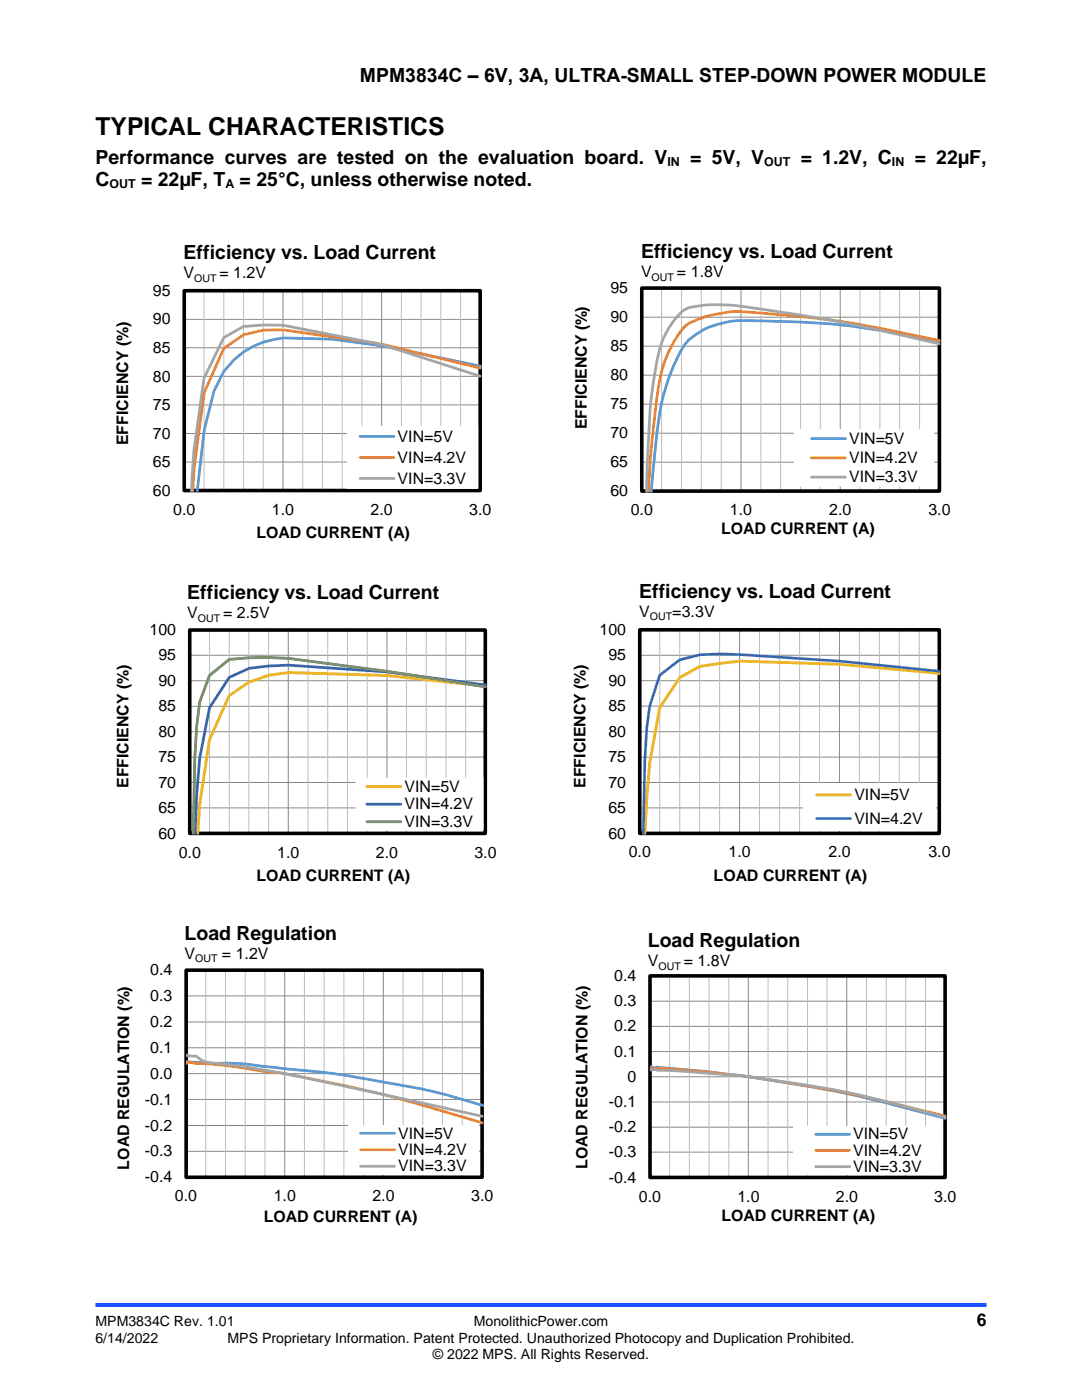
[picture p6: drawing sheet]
<svg xmlns="http://www.w3.org/2000/svg" width="216mm" height="279mm" viewBox="0 0 216 279" stroke-linecap="round" stroke-linejoin="round" font-family="sans-serif">
<path d="M19 260.4h177.8" fill="none" stroke="#1c4eff" stroke-width=".79" stroke-linecap="butt"/>
<path d="M36.8 58h59v39.9h-59zM56.5 58v39.9M76.2 58v39.9M36.8 63.7h59M36.8 69.4h59M36.8 75.1h59M36.8 80.8h59M36.8 86.5h59M36.8 92.2h59" fill="none" stroke="#898989" stroke-width=".2"/>
<path d="M40.7 58v39.9M44.7 58v39.9M48.6 58v39.9M52.5 58v39.9M60.4 58v39.9M64.3 58v39.9M68.3 58v39.9M72.2 58v39.9M80.1 58v39.9M84 58v39.9M88 58v39.9M91.9 58v39.9" fill="none" stroke="#bcbcbc" stroke-width=".2"/>
<path d="M36.8 58h59v39.9h-59z" fill="none" stroke="#000" stroke-width=".72" stroke-linecap="butt"/>
<path d="M36.8 97.9h59" fill="none" stroke="#000" stroke-width=".2"/>
<path d="M96.1 73.1l-19.8-4.1-9.9-1.3-9.9-.3a16.1 16.1 0 0 0-11.9 6.8l-1.9 3.9-2 7.8-1.4 12.3" fill="none" stroke="#5b9bd5" stroke-width=".55"/>
<path d="M95.9 73.5l-19.9-4.9-19.5-2.8-3.9 .1-4 .9-4 2.8-3.9 8.8-1.9 14.8-.4 5" fill="none" stroke="#ed7d31" stroke-width=".55"/>
<path d="M95.8 75.1l-19.7-6.4-19.7-3.8h-3.9l-3.9 .3-4 2.2-3.9 8.1-2 14.2-.5 8.5" fill="none" stroke="#a5a5a5" stroke-width=".55"/>
<path d="M69.2 85h26.2v12.6h-26.2z" fill-rule="evenodd" fill="#fff"/>
<path d="M187.5 68.1a242.8 242.8 0 0 0-22.8-3.5l-12.3-.6a29 29 0 0 0-7.8 .4 13.3 13.3 0 0 0-8.1 4.6 40.7 40.7 0 0 0-5.4 17.6l-1.2 11.7M71.9 87.1h6.7" fill="none" stroke="#5b9bd5" stroke-width=".55"/>
<path d="M187.4 67.9a218.7 218.7 0 0 0-33.6-5.3l-1.4-.1a28.1 28.1 0 0 0-7.8-.1l-.7 .1a18.3 18.3 0 0 0-6.8 2.3 21.4 21.4 0 0 0-5.5 11.5 182.3 182.3 0 0 0-2.2 22M71.9 91.3h6.7" fill="none" stroke="#ed7d31" stroke-width=".55"/>
<path d="M187.4 68.6l-.8-.2a305.2 305.2 0 0 0-41.8-7.6h-.9a20.9 20.9 0 0 0-6.8 .7 13.3 13.3 0 0 0-5.1 6.9 85.2 85.2 0 0 0-2.7 20.7l-.3 9.2M71.9 95.5h6.7" fill="none" stroke="#a5a5a5" stroke-width=".55"/>
<path d="M128.1 57.5h59.3v40.5h-59.3M147.8 57.5v40.5M167.7 57.5v40.5M128.1 63.3h59.3M128.1 69.1h59.3M128.1 74.9h59.3M128.1 80.7h59.3M128.1 86.5h59.3M128.1 92.2h59.3" fill="none" stroke="#898989" stroke-width=".2"/>
<path d="M132 57.5v40.5M136 57.5v40.5M139.9 57.5v40.5M143.9 57.5v40.5M151.8 57.5v40.5M155.8 57.5v40.5M159.7 57.5v40.5M163.7 57.5v40.5M171.6 57.5v40.5M175.6 57.5v40.5M179.5 57.5v40.5M183.5 57.5v40.5" fill="none" stroke="#bcbcbc" stroke-width=".2"/>
<path d="M128.1 57.5h59.3v40.5h-59.3z" fill="none" stroke="#000" stroke-width=".72" stroke-linecap="butt"/>
<path d="M128.1 57.5v40.5h59.3" fill="none" stroke="#000" stroke-width=".2"/>
<path d="M158.4 85.6h28v11.5h-28z" fill-rule="evenodd" fill="#fff"/>
<path d="M161.9 87.5h6.8" fill="none" stroke="#5b9bd5" stroke-width=".55"/>
<path d="M161.9 91.4h6.8" fill="none" stroke="#ed7d31" stroke-width=".55"/>
<path d="M161.9 95.2h6.8" fill="none" stroke="#a5a5a5" stroke-width=".55"/>
<path d="M37.9 125.7h59v40.6h-59zM37.9 130.8h59M37.9 135.8h59M57.5 125.7v40.6M77.2 125.7v40.6M37.9 141h59M37.9 146h59M37.9 151.1h59M37.9 156.2h59M37.9 161.2h59" fill="none" stroke="#898989" stroke-width=".2"/>
<path d="M41.8 125.7v40.6M45.8 125.7v40.6M49.7 125.7v40.6M53.6 125.7v40.6M61.5 125.7v40.6M65.4 125.7v40.6M69.3 125.7v40.6M73.3 125.7v40.6M81.1 125.7v40.6M85 125.7v40.6M89 125.7v40.6M92.9 125.7v40.6" fill="none" stroke="#bcbcbc" stroke-width=".2"/>
<path d="M37.9 125.7h58.9v40.6h-58.9z" fill="none" stroke="#000" stroke-width=".72" stroke-linecap="butt"/>
<path d="M37.9 166.3h59" fill="none" stroke="#000" stroke-width=".2"/>
<path d="M96.9 136.9l-19.7-2.1-19.7-.6-3.9 .6-3.9 1.3-4 2.7-3.9 8.9-2 12.8-.4 6.1" fill="none" stroke="#e2aa00" stroke-width=".55"/>
<path d="M96.9 136.7l-19.7-2.6-19.7-1.4-3.9 .2-3.9 .5-4 1.8-3.9 6.1-2 10-.5 7.2-.4 8.1" fill="none" stroke="#3b64ad" stroke-width=".55"/>
<path d="M96.9 137.1l-19.7-3.1-19.7-2.6-3.9-.2-3.9 .1-4 .3-3.9 3.2-2 5.3-.5 4.7-.4 6.3-.3 15.5" fill="none" stroke="#62993e" stroke-width=".55"/>
<path d="M70.9 155.2h25.6v10.5h-25.6z" fill-rule="evenodd" fill="#fff"/>
<path d="M73.2 157h6.8" fill="none" stroke="#e2aa00" stroke-width=".55"/>
<path d="M73.2 160.5h6.8" fill="none" stroke="#3b64ad" stroke-width=".55"/>
<path d="M73.2 164h6.8" fill="none" stroke="#62993e" stroke-width=".55"/>
<path d="M127.7 125.7h59.7v40.6h-59.7zM127.7 130.8h59.7M127.7 135.8h59.7M147.6 125.7v40.6M167.5 125.7v40.6M127.7 140.9h59.7M127.7 146h59.7M127.7 151.1h59.7M127.7 156.2h59.7M127.7 161.2h59.7" fill="none" stroke="#898989" stroke-width=".2"/>
<path d="M131.7 125.7v40.6M135.6 125.7v40.6M139.6 125.7v40.6M143.6 125.7v40.6M151.5 125.7v40.6M155.6 125.7v40.6M159.5 125.7v40.6M163.5 125.7v40.6M171.5 125.7v40.6M175.5 125.7v40.6M179.4 125.7v40.6M183.4 125.7v40.6" fill="none" stroke="#bcbcbc" stroke-width=".2"/>
<path d="M127.7 125.7h59.7v40.6h-59.7z" fill="none" stroke="#000" stroke-width=".72" stroke-linecap="butt"/>
<path d="M127.7 166.3h59.7" fill="none" stroke="#000" stroke-width=".2"/>
<path d="M187.5 134.4l-20-1.8-19.9-.7-8 1.1-4 2.2-4 6.1-2 11-.6 7.1-.3 7.2" fill="none" stroke="#ffc000" stroke-width=".55"/>
<path d="M187.5 134l-20-2.1-19.9-1.3-4-.1-4 .2-4 1-4 3.1-2 6.1-.6 4.4-.3 6.5-.3 14.8" fill="none" stroke="#4472c4" stroke-width=".55"/>
<path d="M160.2 156.3h26.5v9.4h-26.5z" fill-rule="evenodd" fill="#fff"/>
<path d="M163 158.6h6.7" fill="none" stroke="#ffc000" stroke-width=".55"/>
<path d="M163 163.4h6.7" fill="none" stroke="#4472c4" stroke-width=".55"/>
<path d="M37.1 193.6h59.1v41.3M37.1 198.8h59.1M56.8 193.6v41.3M76.5 193.6v41.3M37.1 204h59.1M37.1 209.1h59.1M37.1 214.3h59.1M37.1 219.4h59.1M37.1 224.6h59.1M37.1 229.8h59.1" fill="none" stroke="#898989" stroke-width=".2"/>
<path d="M41.1 193.6v41.3M45 193.6v41.3M48.9 193.6v41.3M52.9 193.6v41.3M60.7 193.6v41.3M64.7 193.6v41.3M68.6 193.6v41.3M72.6 193.6v41.3M80.4 193.6v41.3M84.4 193.6v41.3M88.3 193.6v41.3M92.2 193.6v41.3" fill="none" stroke="#bcbcbc" stroke-width=".2"/>
<path d="M37.1 193.6h59.1v41.3h-59.1z" fill="none" stroke="#000" stroke-width=".72" stroke-linecap="butt"/>
<path d="M37.1 193.6v41.3h59.1" fill="none" stroke="#000" stroke-width=".2"/>
<path d="M37.1 211.9l6 .3 5.1 .1 8.1 .9a223.8 223.8 0 0 1 33.5 5.5l6.7 2" fill="none" stroke="#5b9bd5" stroke-width=".55"/>
<path d="M37.1 212.3l.2-.3h.3l1.5 .3a83.3 83.3 0 0 1 14.2 1.6 80.1 80.1 0 0 1 12.3 2.1 299.8 299.8 0 0 1 30.6 8.1" fill="none" stroke="#ed7d31" stroke-width=".55"/>
<path d="M37.1 210.5l.8 .2a2.49 2.49 0 0 1 2.2 .8 8.2 8.2 0 0 0 4.2 .8l4.6 .6 7.9 1.4 39.4 8.5" fill="none" stroke="#a5a5a5" stroke-width=".55"/>
<path d="M69.4 224.5h26.1v9.9h-26.1z" fill-rule="evenodd" fill="#fff"/>
<path d="M129.7 212.8a1.57 1.57 0 0 0 1.5 .2l12.3 1.2a285.7 285.7 0 0 1 33.3 5.9l11.8 3.1M71.9 226.2h6.8" fill="none" stroke="#5b9bd5" stroke-width=".55"/>
<path d="M129.7 213.3h1.4a113.3 113.3 0 0 1 13.7 1.1l4.5 .5a304.9 304.9 0 0 1 39.3 7.8M71.9 229.5h6.8" fill="none" stroke="#ed7d31" stroke-width=".55"/>
<path d="M129.7 213.5l11.8 .7a125.4 125.4 0 0 1 16.7 1.9 224.2 224.2 0 0 1 30.4 6.8M71.9 232.8h6.8" fill="none" stroke="#a5a5a5" stroke-width=".55"/>
<path d="M129.7 194.8h58.9v40.2M129.7 199.8h58.9M149.3 194.8v40.2M169 194.8v40.2M129.7 204.8h58.9M129.7 209.9h58.9M129.7 214.9h58.9M129.7 219.9h58.9M129.7 225h58.9M129.7 229.9h58.9" fill="none" stroke="#898989" stroke-width=".2"/>
<path d="M133.6 194.8v40.2M137.6 194.8v40.2M141.5 194.8v40.2M145.4 194.8v40.2M153.3 194.8v40.2M157.2 194.8v40.2M161.1 194.8v40.2M165 194.8v40.2M172.9 194.8v40.2M176.8 194.8v40.2M180.7 194.8v40.2M184.7 194.8v40.2" fill="none" stroke="#bcbcbc" stroke-width=".2"/>
<path d="M129.7 194.8h58.9v40.2h-58.9z" fill="none" stroke="#000" stroke-width=".72" stroke-linecap="butt"/>
<path d="M129.7 194.8v40.2h58.9" fill="none" stroke="#000" stroke-width=".2"/>
<path d="M158.3 224.7h29.8v9.7h-29.8z" fill-rule="evenodd" fill="#fff"/>
<path d="M162.8 226.4h6.7" fill="none" stroke="#5b9bd5" stroke-width=".55"/>
<path d="M162.8 229.6h6.7" fill="none" stroke="#ed7d31" stroke-width=".55"/>
<path d="M162.8 232.8h6.7" fill="none" stroke="#a5a5a5" stroke-width=".55"/>
<text font-size="4.9" x="19" y="27">TYPICAL CHARACTERISTICS</text>
<g font-size="3.9">
<text x="71.8" y="16.3">MPM3834C – 6V, 3A, ULTRA-SMALL STEP-DOWN POWER MODULE</text>
<text x="19" y="32.7">Performance curves are tested on the evaluation board. V</text>
<text x="137.7" y="32.7">= 5V, V</text>
<text x="159.8" y="32.7">= 1.2V, C</text>
<text x="182.5" y="32.7">= 22µF,</text>
<text x="19" y="37.2">C</text>
<text x="28.2" y="37.2">= 22µF, T</text>
<text x="47.8" y="37.2">= 25°C, unless otherwise noted.</text>
<text x="36.6" y="51.7">Efficiency vs. Load Current</text>
<text x="127.9" y="51.5">Efficiency vs. Load Current</text>
<text x="37.4" y="119.6">Efficiency vs. Load Current</text>
<text x="127.6" y="119.3">Efficiency vs. Load Current</text>
<text x="36.8" y="187.5">Load Regulation</text>
<text x="129.3" y="189">Load Regulation</text>
</g>
<text font-size="3.5" x="194.9" y="264.6">6</text>
<g font-size="3.2">
<text x="30.5" y="59">95</text>
<text x="36.6" y="55.5">V</text>
<text x="43.8" y="55.5">= 1.2V</text>
<text x="121.8" y="58.5">95</text>
<text x="127.9" y="55.3">V</text>
<text x="135.1" y="55.3">= 1.8V</text>
<text x="30.5" y="64.7">90</text>
<text x="121.8" y="64.3">90</text>
<text x="30.5" y="70.4">85</text>
<text x="121.8" y="70.1">85</text>
<text x="30.5" y="76.1">80</text>
<text x="121.8" y="75.9">80</text>
<text x="30.5" y="81.8">75</text>
<text x="121.8" y="81.7">75</text>
<text x="25.6" y="88.8" transform="rotate(-90 25.6 88.8)">EFFICIENCY (%)</text>
<text x="30.5" y="87.5">70</text>
<text x="79.3" y="88.1">VIN=5V</text>
<text x="117.1" y="85.7" transform="rotate(-90 117.1 85.7)">EFFICIENCY (%)</text>
<text x="121.8" y="87.5">70</text>
<text x="169.4" y="88.6">VIN=5V</text>
<text x="30.5" y="93.2">65</text>
<text x="79.3" y="92.3">VIN=4.2V</text>
<text x="121.8" y="93.3">65</text>
<text x="169.4" y="92.4">VIN=4.2V</text>
<text x="30.5" y="98.9">60</text>
<text x="79.3" y="96.5">VIN=3.3V</text>
<text x="121.8" y="99.1">60</text>
<text x="169.4" y="96.2">VIN=3.3V</text>
<text x="34.6" y="102.7">0.0</text>
<text x="51.2" y="107.4">LOAD CURRENT (A)</text>
<text x="54.3" y="102.7">1.0</text>
<text x="74" y="102.7">2.0</text>
<text x="93.6" y="102.7">3.0</text>
<text x="125.9" y="102.8">0.0</text>
<text x="143.9" y="106.7">LOAD CURRENT (A)</text>
<text x="145.7" y="102.8">1.0</text>
<text x="165.5" y="102.8">2.0</text>
<text x="185.3" y="102.8">3.0</text>
<text x="37.4" y="123.4">V</text>
<text x="44.5" y="123.4">= 2.5V</text>
<text x="127.6" y="123.1">V</text>
<text x="134.2" y="123.1">=3.3V</text>
<text x="29.8" y="126.7">100</text>
<text x="31.6" y="131.8">95</text>
<text x="119.6" y="126.7">100</text>
<text x="121.4" y="131.8">95</text>
<text x="31.6" y="136.9">90</text>
<text x="121.4" y="136.9">90</text>
<text x="31.6" y="142">85</text>
<text x="121.4" y="142">85</text>
<text x="31.6" y="147">80</text>
<text x="121.4" y="147">80</text>
<text x="31.6" y="152.1">75</text>
<text x="121.4" y="152.1">75</text>
<text x="25.6" y="157.3" transform="rotate(-90 25.6 157.3)">EFFICIENCY (%)</text>
<text x="31.6" y="157.2">70</text>
<text x="80.7" y="158">VIN=5V</text>
<text x="80.7" y="161.5">VIN=4.2V</text>
<text x="116.8" y="157.3" transform="rotate(-90 116.8 157.3)">EFFICIENCY (%)</text>
<text x="121.4" y="157.2">70</text>
<text x="170.5" y="159.7">VIN=5V</text>
<text x="31.6" y="162.3">65</text>
<text x="31.6" y="167.4">60</text>
<text x="80.7" y="165">VIN=3.3V</text>
<text x="121.4" y="167.3">60</text>
<text x="121.4" y="162.3">65</text>
<text x="170.5" y="164.4">VIN=4.2V</text>
<text x="35.7" y="171.1">0.0</text>
<text x="55.3" y="171.1">1.0</text>
<text x="75" y="171.1">2.0</text>
<text x="94.7" y="171.1">3.0</text>
<text x="125.5" y="171.1">0.0</text>
<text x="145.4" y="171.1">1.0</text>
<text x="165.3" y="171.1">2.0</text>
<text x="185.2" y="171.1">3.0</text>
<text x="51.2" y="175.8">LOAD CURRENT (A)</text>
<text x="142.4" y="175.8">LOAD CURRENT (A)</text>
<text x="36.8" y="191.3">V</text>
<text x="44.3" y="191.3">= 1.2V</text>
<text x="30" y="194.6">0.4</text>
<text x="122.6" y="195.8">0.4</text>
<text x="129.3" y="192.8">V</text>
<text x="136.4" y="192.8">= 1.8V</text>
<text x="30" y="199.8">0.3</text>
<text x="122.6" y="200.8">0.3</text>
<text x="30" y="205">0.2</text>
<text x="122.6" y="205.8">0.2</text>
<text x="30" y="215.3">0.0</text>
<text x="30" y="210.1">0.1</text>
<text x="122.6" y="210.9">0.1</text>
<text x="125.2" y="215.9">0</text>
<text x="28.9" y="220.5">-0.1</text>
<text x="121.5" y="220.9">-0.1</text>
<text x="28.9" y="225.6">-0.2</text>
<text x="79.4" y="227.2">VIN=5V</text>
<text x="121.5" y="226">-0.2</text>
<text x="170.3" y="227.4">VIN=5V</text>
<text x="25.8" y="233.4" transform="rotate(-90 25.8 233.4)">LOAD REGULATION (%)</text>
<text x="28.9" y="230.8">-0.3</text>
<text x="79.4" y="230.5">VIN=4.2V</text>
<text x="79.4" y="233.8">VIN=3.3V</text>
<text x="117.2" y="233.3" transform="rotate(-90 117.2 233.3)">LOAD REGULATION (%)</text>
<text x="121.5" y="231">-0.3</text>
<text x="170.3" y="230.6">VIN=4.2V</text>
<text x="170.3" y="233.8">VIN=3.3V</text>
<text x="28.9" y="236">-0.4</text>
<text x="34.9" y="239.7">0.0</text>
<text x="54.6" y="239.7">1.0</text>
<text x="74.3" y="239.7">2.0</text>
<text x="94" y="239.7">3.0</text>
<text x="121.5" y="236">-0.4</text>
<text x="127.5" y="239.8">0.0</text>
<text x="147.1" y="239.8">1.0</text>
<text x="166.8" y="239.8">2.0</text>
<text x="186.4" y="239.8">3.0</text>
<text x="52.7" y="244">LOAD CURRENT (A)</text>
<text x="143.9" y="243.6">LOAD CURRENT (A)</text>
</g>
<g font-size="2.8">
<text x="19" y="264.6">MPM3834C Rev. 1.01</text>
<text x="19" y="267.9">6/14/2022</text>
<text x="45.4" y="267.9">MPS Proprietary Information. Patent Protected. Unauthorized Photocopy and Duplication Prohibited.</text>
<text x="94.6" y="264.6">MonolithicPower.com</text>
<text x="86.4" y="271.2">© 2022 MPS. All Rights Reserved.</text>
</g>
<g font-size="2.5">
<text x="133.2" y="33.1">IN</text>
<text x="152.5" y="33.1">OUT</text>
<text x="178" y="33.1">IN</text>
<text x="21.8" y="37.5">OUT</text>
<text x="45" y="37.5">A</text>
</g>
<g font-size="2.1">
<text x="38.8" y="56.3">OUT</text>
<text x="130" y="56">OUT</text>
<text x="39.5" y="124.2">OUT</text>
<text x="129.7" y="123.8">OUT</text>
<text x="39" y="192.1">OUT</text>
<text x="131.4" y="193.6">OUT</text>
</g>
</svg>
